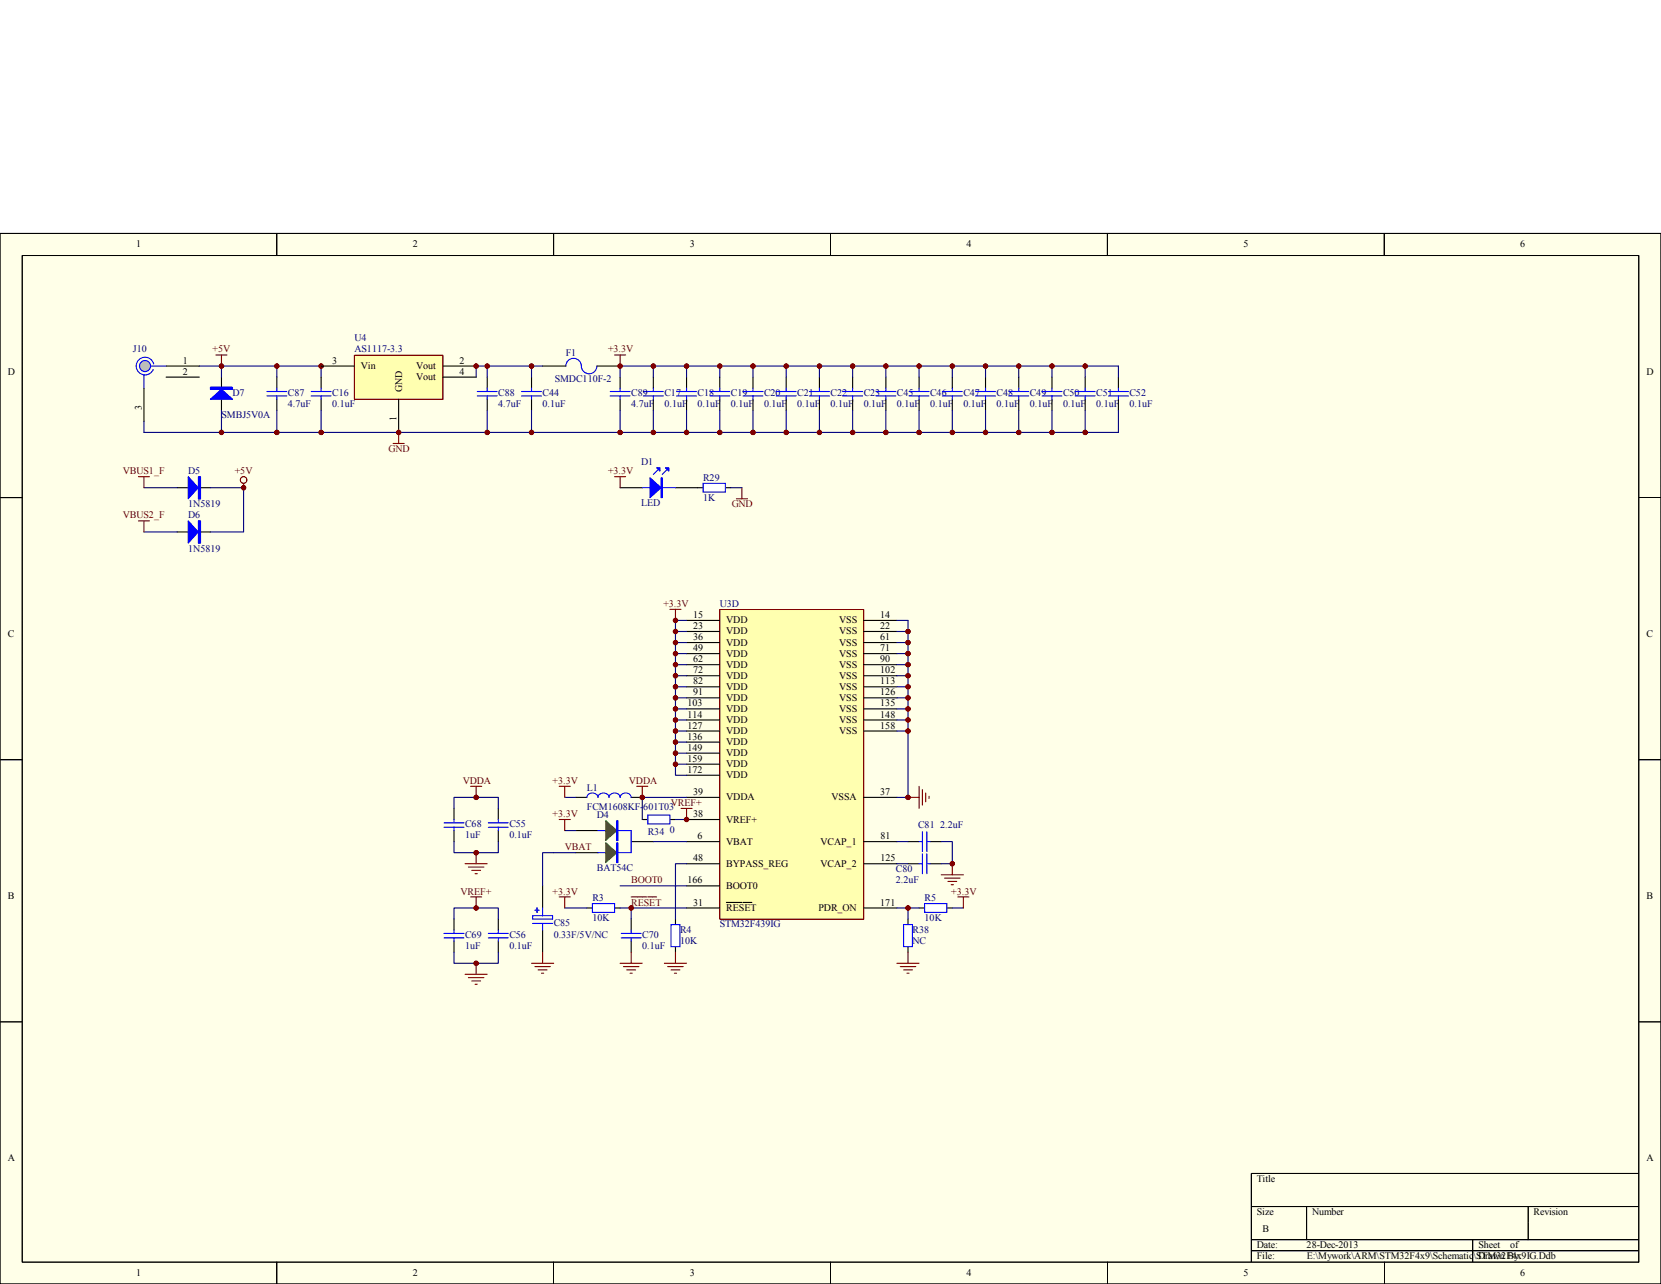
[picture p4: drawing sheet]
<svg xmlns="http://www.w3.org/2000/svg" width="279mm" height="216mm" viewBox="0 0 279 216" stroke-linecap="round" stroke-linejoin="round" font-family="sans-serif">
<path d="M0 39.2h279.4v176.7h-279.4z" fill="#ffffe8"/>
<g fill="none" stroke="#000" stroke-width=".17">
<path d="M0 39.2h279.4v176.7h-279.4zM46.6 39.2v3.8M93.1 39.2v3.8M139.7 39.2v3.8M186.3 39.2v3.8M232.8 39.2v3.8M3.7 43h272v169.2h-272zM0 83.7h3.7M275.7 83.7h3.7M0 127.8h3.7M275.7 127.8h3.7M0 171.8h3.7"/>
<path d="M275.7 171.8h3.7M275.7 197.3h-65.2v14.9M46.6 212.2v3.7M93.1 212.2v3.7M139.7 212.2v3.7M186.3 212.2v3.7M210.5 202.9h65.2M210.5 208.5h65.2M210.5 210.3h65.2M219.8 202.9v5.6M232.8 212.2v3.7M247.7 208.5v3.7"/>
<path d="M257 202.9v5.6"/>
</g>
<path d="M121.1 102.5h24.2v52.1h-24.2z" fill="#ffffb0"/>
<path d="M121.1 102.5h24.2v52.1h-24.2z" fill="none" stroke="#800000" stroke-width=".17"/>
<g fill="none" stroke="#000" stroke-width=".19">
<path d="M115.5 115.5h5.6M115.5 113.6h5.6M115.5 104.3h5.6M115.5 117.3h5.6M115.5 111.8h5.6M115.5 119.2h5.6M115.5 109.9h5.6M115.5 108h5.6M115.5 106.2h5.6M145.3 115.5h5.6M145.3 113.6h5.6M145.3 104.3h5.6"/>
<path d="M145.3 117.3h5.6M145.3 111.8h5.6M145.3 119.2h5.6M145.3 109.9h5.6M145.3 108h5.6M145.3 106.2h5.6M96.9 134.1h1.8M106.2 134.1h1.8M108 137.8h1M112.7 137.8h.9M115.5 121.1h5.6M115.5 124.8h5.6"/>
<path d="M115.5 122.9h5.6M115.5 134.1h5.6M115.5 137.8h5.6M115.5 128.5h5.6M115.5 130.4h5.6M115.5 126.6h5.6M145.3 121.1h5.6M145.3 122.9h5.6M145.3 134.1h5.6M115.5 141.5h5.6M115.5 152.7h5.6M115.5 145.2h5.6"/>
<path d="M115.5 149h5.6M122.2 151.7h2.6M125 151.7h1.5M145.3 141.5h5.6M145.3 152.7h5.6M145.3 145.2h5.6"/>
</g>
<path d="M98.7 134.1a.96 .96 0 0 1 1-.8 .96 .96 0 0 1 .9 .8 .96 .96 0 0 1 .9-.8 .96 .96 0 0 1 .9 .8 .96 .96 0 0 1 1-.8 .96 .96 0 0 1 .9 .8 .96 .96 0 0 1 .9-.8 .96 .96 0 0 1 1 .8" fill="none" stroke="#00f" stroke-width=".19"/>
<path d="M95 134.1h1.9" fill="none" stroke="#000080" stroke-width=".19"/>
<path d="M94.1 132.2h1.8M95 132.2v1.9" fill="none" stroke="#800000" stroke-width=".19"/>
<path d="M109 137.1h3.7v1.4h-3.7z" fill-rule="evenodd" fill="#fff"/>
<path d="M100.6 139.7h5.6v3.7h-5.6M103.8 138h.1v3.3h-.1zM103.8 138v3.3M109 137.1h3.7v1.4h-3.7zM103.8 141.7h.1v3.3h-.1zM103.8 141.7v3.3" fill="none" stroke="#00f" stroke-width=".19"/>
<path d="M95 139.7h1.9M113.6 137.8h1.9M115.5 134.1h-7.5v3.7M93.1 143.4h3.8M109.9 141.5h5.6" fill="none" stroke="#000080" stroke-width=".19"/>
<path d="M96.9 139.7h3.7M96.9 143.4h3.7M106.2 141.5h3.7M113.6 154.5v1M113.6 159.2v.9" fill="none" stroke="#000" stroke-width=".19"/>
<g fill="#00bf00" stroke="#00bf00" stroke-width=".19">
<path d="M101.9 141.7l1.9 1.7-1.9 1.6z"/>
<path d="M101.9 138l1.9 1.7-1.9 1.6z"/>
</g>
<path d="M94.1 137.8h1.8M95 137.8v1.9" fill="none" stroke="#800000" stroke-width=".19"/>
<path d="M112.9 155.5h1.5v3.7h-1.5z" fill-rule="evenodd" fill="#fff"/>
<path d="M104.5 157h3.3M104.5 157.7h3.3M106.2 156.4v.6M106.2 157.7v.6M112.9 155.5h1.5v3.7h-1.5z" fill="none" stroke="#00f" stroke-width=".19"/>
<path d="M104.3 162h3.7M104.9 162.5h2.6M105.4 163.1h1.5M106 163.6h.4M106.2 160.1v1.9M111.8 162h3.7M112.3 162.5h2.6M112.9 163.1h1.5M113.4 163.6h.4M113.6 160.1v1.9" fill="none" stroke="#800000" stroke-width=".19"/>
<path d="M104.3 149h11.2M115.5 145.2h-1.9v9.3" fill="none" stroke="#000080" stroke-width=".19"/>
<path d="M98.7 152.7h1M103.4 152.7h.9M106.2 154.5v1.9M106.2 158.3v1.8" fill="none" stroke="#000" stroke-width=".19"/>
<path d="M99.7 151.9h3.7v1.5h-3.7z" fill-rule="evenodd" fill="#fff"/>
<path d="M99.7 151.9h3.7v1.5h-3.7z" fill="none" stroke="#00f" stroke-width=".19"/>
<path d="M95 152.7h3.7M104.3 152.7h11.2M106.2 152.7v1.8" fill="none" stroke="#000080" stroke-width=".19"/>
<path d="M94.1 150.8h1.8M95 150.8v1.9M106.2 150.8h2.6M109 150.8h1.5" fill="none" stroke="#800000" stroke-width=".19"/>
<path d="M152.7 154.5v1M152.7 159.2v.9" fill="none" stroke="#000" stroke-width=".19"/>
<path d="M152 155.5h1.5v3.7h-1.5z" fill-rule="evenodd" fill="#fff"/>
<path d="M152 155.5h1.5v3.7h-1.5z" fill="none" stroke="#00f" stroke-width=".19"/>
<path d="M150.9 162h3.7M151.4 162.5h2.6M152 163.1h1.5M152.6 163.6h.3M152.7 160.1v1.9" fill="none" stroke="#800000" stroke-width=".19"/>
<path d="M154.6 152.7h.9M159.3 152.7h.9" fill="none" stroke="#000" stroke-width=".19"/>
<path d="M155.5 151.9h3.8v1.5h-3.8z" fill-rule="evenodd" fill="#fff"/>
<g fill="none" stroke="#00f" stroke-width=".19">
<path d="M74.7 139.1h3.3M74.7 138.4h3.3M76.4 137.8v.6M76.4 139.1v.6M82.1 139.1h3.4M82.1 138.4h3.4M83.8 137.8v.6M83.8 139.1v.6M155.2 139.8v3.4M155.9 139.8v3.4M74.7 157.7h3.3M74.7 157h3.3"/>
<path d="M76.4 156.4v.6M76.4 157.7v.6M82.1 157.7h3.4M82.1 157h3.4M83.8 156.4v.6M83.8 157.7v.6M89.6 154h3.3v.5h-3.3zM89.6 155.3h3.3M90 153h.7M90.3 152.7v.7M91.3 152.7v1.3M91.3 155.3v1.1"/>
<path d="M154.6 145.2h.6M154.6 141.5h.6M155.2 143.6v3.3M155.5 151.9h3.8v1.5h-3.8zM155.9 143.6v3.3M155.9 145.2h.6M155.9 141.5h.6"/>
</g>
<g fill="none" stroke="#000080" stroke-width=".19">
<path d="M113.6 106.2h1.9M113.6 108h1.9M113.6 109.9h1.9M113.6 111.8h1.9M113.6 113.6h1.9M113.6 115.5h1.9M113.6 117.3h1.9M113.6 119.2h1.9M115.5 104.3h-1.9v26.1h1.9M150.9 104.3h1.8v29.8h-1.8M150.9 106.2h1.8M150.9 108h1.8"/>
<path d="M150.9 109.9h1.8M150.9 111.8h1.8M150.9 113.6h1.8M150.9 115.5h1.8M150.9 117.3h1.8M150.9 119.2h1.8M76.4 135.9v-1.8h7.4v1.8M113.6 121.1h1.9M113.6 122.9h1.9M113.6 124.8h1.9M113.6 126.6h1.9M113.6 128.5h1.9"/>
<path d="M150.9 121.1h1.8M150.9 122.9h1.8M76.4 154.5v-1.8h7.4v1.8M76.4 141.5v1.9h7.4v-1.9M93.1 143.4h-1.8v5.6M150.9 152.7h3.7M150.9 141.5h1.8M150.9 145.2h1.8M152.7 152.7v1.8M158.3 141.5h1.9v3.7h-1.9M160.2 152.7h1.9M76.4 160.1v1.9h7.4v-1.9"/>
</g>
<g fill="none" stroke="#800000" stroke-width=".19">
<path d="M112.7 102.5h1.9M113.6 102.5v1.8M79.2 132.2h1.8M80.1 132.2v1.9M107.1 132.2h1.9M108 132.2v1.9M114.6 135.9h1.8M115.5 135.9v1.9M152.7 134.1h1.9M154.6 132.2v3.7M155.2 132.8v2.6M155.7 133.3v1.5"/>
<path d="M156.3 133.9v.4M78.2 145.2h3.8M78.8 145.8h2.6M79.2 150.8h1.8M79.3 146.4h1.5M79.9 146.9h.4M80.1 143.4v1.8M80.1 150.8v1.9M158.3 147.1h3.8M158.9 147.7h2.6M159.4 148.2h1.5M160 148.8h.4"/>
<path d="M160.2 145.2v1.9M161.1 150.8h1.9M162.1 150.8v1.9M78.2 163.8h3.8M78.8 164.4h2.6M79.3 164.9h1.5M79.9 165.5h.4M80.1 162v1.8M89.4 162h3.7M90 162.5h2.6M90.5 163.1h1.5M91.1 163.6h.4"/>
<path d="M91.3 160.1v1.9"/>
</g>
<g fill="none" stroke="#000" stroke-width=".19">
<path d="M76.4 135.9v1.9M76.4 139.7v1.8M83.8 135.9v1.9M83.8 139.7v1.8M76.4 154.5v1.9M76.4 158.3v1.8M83.8 154.5v1.9M83.8 158.3v1.8M91.3 149v3.7M91.3 156.4v3.7M152.7 145.2h1.9M152.7 141.5h1.9"/>
<path d="M156.5 145.2h1.8M156.5 141.5h1.8"/>
</g>
<circle cx="115.5" cy="137.8" r=".37" fill="#800000"/>
<circle cx="115.5" cy="137.8" r=".37" fill="none" stroke="#800000" stroke-width=".17"/>
<circle cx="108" cy="134.1" r=".37" fill="#800000"/>
<circle cx="108" cy="134.1" r=".37" fill="none" stroke="#800000" stroke-width=".17"/>
<circle cx="106.2" cy="152.7" r=".37" fill="#800000"/>
<circle cx="106.2" cy="152.7" r=".37" fill="none" stroke="#800000" stroke-width=".17"/>
<circle cx="152.7" cy="152.7" r=".37" fill="#800000"/>
<circle cx="152.7" cy="152.7" r=".37" fill="none" stroke="#800000" stroke-width=".17"/>
<circle cx="160.2" cy="145.2" r=".37" fill="#800000"/>
<circle cx="160.2" cy="145.2" r=".37" fill="none" stroke="#800000" stroke-width=".17"/>
<circle cx="80.1" cy="134.1" r=".37" fill="#800000"/>
<circle cx="80.1" cy="134.1" r=".37" fill="none" stroke="#800000" stroke-width=".17"/>
<circle cx="80.1" cy="143.4" r=".37" fill="#800000"/>
<circle cx="80.1" cy="143.4" r=".37" fill="none" stroke="#800000" stroke-width=".17"/>
<circle cx="80.1" cy="152.7" r=".37" fill="#800000"/>
<circle cx="80.1" cy="152.7" r=".37" fill="none" stroke="#800000" stroke-width=".17"/>
<circle cx="80.1" cy="162" r=".37" fill="#800000"/>
<circle cx="80.1" cy="162" r=".37" fill="none" stroke="#800000" stroke-width=".17"/>
<circle cx="113.6" cy="111.8" r=".37" fill="#800000"/>
<circle cx="113.6" cy="111.8" r=".37" fill="none" stroke="#800000" stroke-width=".17"/>
<circle cx="113.6" cy="104.3" r=".37" fill="#800000"/>
<circle cx="113.6" cy="104.3" r=".37" fill="none" stroke="#800000" stroke-width=".17"/>
<circle cx="113.6" cy="113.6" r=".37" fill="#800000"/>
<circle cx="113.6" cy="113.6" r=".37" fill="none" stroke="#800000" stroke-width=".17"/>
<circle cx="113.6" cy="106.2" r=".37" fill="#800000"/>
<circle cx="113.6" cy="106.2" r=".37" fill="none" stroke="#800000" stroke-width=".17"/>
<circle cx="113.6" cy="115.5" r=".37" fill="#800000"/>
<circle cx="113.6" cy="115.5" r=".37" fill="none" stroke="#800000" stroke-width=".17"/>
<circle cx="113.6" cy="108" r=".37" fill="#800000"/>
<circle cx="113.6" cy="108" r=".37" fill="none" stroke="#800000" stroke-width=".17"/>
<circle cx="113.6" cy="117.3" r=".37" fill="#800000"/>
<circle cx="113.6" cy="117.3" r=".37" fill="none" stroke="#800000" stroke-width=".17"/>
<circle cx="113.6" cy="109.9" r=".37" fill="#800000"/>
<circle cx="113.6" cy="109.9" r=".37" fill="none" stroke="#800000" stroke-width=".17"/>
<circle cx="113.6" cy="119.2" r=".37" fill="#800000"/>
<circle cx="113.6" cy="119.2" r=".37" fill="none" stroke="#800000" stroke-width=".17"/>
<circle cx="113.6" cy="121.1" r=".37" fill="#800000"/>
<circle cx="113.6" cy="121.1" r=".37" fill="none" stroke="#800000" stroke-width=".17"/>
<circle cx="113.6" cy="122.9" r=".37" fill="#800000"/>
<circle cx="113.6" cy="122.9" r=".37" fill="none" stroke="#800000" stroke-width=".17"/>
<circle cx="113.6" cy="124.8" r=".37" fill="#800000"/>
<circle cx="113.6" cy="124.8" r=".37" fill="none" stroke="#800000" stroke-width=".17"/>
<circle cx="113.6" cy="126.6" r=".37" fill="#800000"/>
<circle cx="113.6" cy="126.6" r=".37" fill="none" stroke="#800000" stroke-width=".17"/>
<circle cx="113.6" cy="128.5" r=".37" fill="#800000"/>
<circle cx="113.6" cy="128.5" r=".37" fill="none" stroke="#800000" stroke-width=".17"/>
<circle cx="152.7" cy="134.1" r=".37" fill="#800000"/>
<circle cx="152.7" cy="134.1" r=".37" fill="none" stroke="#800000" stroke-width=".17"/>
<circle cx="152.7" cy="111.8" r=".37" fill="#800000"/>
<circle cx="152.7" cy="111.8" r=".37" fill="none" stroke="#800000" stroke-width=".17"/>
<circle cx="152.7" cy="113.6" r=".37" fill="#800000"/>
<circle cx="152.7" cy="113.6" r=".37" fill="none" stroke="#800000" stroke-width=".17"/>
<circle cx="152.7" cy="106.2" r=".37" fill="#800000"/>
<circle cx="152.7" cy="106.2" r=".37" fill="none" stroke="#800000" stroke-width=".17"/>
<circle cx="152.7" cy="115.5" r=".37" fill="#800000"/>
<circle cx="152.7" cy="115.5" r=".37" fill="none" stroke="#800000" stroke-width=".17"/>
<circle cx="152.7" cy="108" r=".37" fill="#800000"/>
<circle cx="152.7" cy="108" r=".37" fill="none" stroke="#800000" stroke-width=".17"/>
<circle cx="152.7" cy="117.3" r=".37" fill="#800000"/>
<circle cx="152.7" cy="117.3" r=".37" fill="none" stroke="#800000" stroke-width=".17"/>
<circle cx="152.7" cy="109.9" r=".37" fill="#800000"/>
<circle cx="152.7" cy="109.9" r=".37" fill="none" stroke="#800000" stroke-width=".17"/>
<circle cx="152.7" cy="119.2" r=".37" fill="#800000"/>
<circle cx="152.7" cy="119.2" r=".37" fill="none" stroke="#800000" stroke-width=".17"/>
<circle cx="152.7" cy="121.1" r=".37" fill="#800000"/>
<circle cx="152.7" cy="121.1" r=".37" fill="none" stroke="#800000" stroke-width=".17"/>
<circle cx="152.7" cy="122.9" r=".37" fill="#800000"/>
<g fill="none" stroke="#800000" stroke-width=".17">
<circle cx="41" cy="80.7" r=".56"/>
<circle cx="152.7" cy="122.9" r=".37"/>
</g>
<path d="M29.8 82h1.9M29.8 89.4h1.9M33.5 82h1.9M33.5 89.4h1.9" fill="none" stroke="#000" stroke-width=".19"/>
<g fill="#00f" stroke="#00f" stroke-width=".19">
<path d="M31.7 80.2l1.6 1.8-1.6 1.9z"/>
<path d="M31.7 87.6l1.6 1.8-1.6 1.9z"/>
</g>
<path d="M33.6 80.2v3.7M33.6 87.6v3.7" fill="none" stroke="#00f" stroke-width=".34"/>
<path d="M33.4 80.2h.3v3.7h-.3zM33.4 87.6h.3v3.7h-.3z" fill="none" stroke="#00f" stroke-width=".17"/>
<path d="M33.5 61.6h20.5v1.8M24.2 82h5.6M24.2 89.4h5.6M35.4 82h5.6v7.4h-5.6" fill="none" stroke="#000080" stroke-width=".19"/>
<path d="M23.3 87.6h1.8M23.3 80.2h1.8M24.2 80.2v1.8M24.2 87.6v1.8M41 81.3v.7" fill="none" stroke="#800000" stroke-width=".19"/>
<circle cx="54" cy="61.6" r=".37" fill="#800000"/>
<circle cx="54" cy="61.6" r=".37" fill="none" stroke="#800000" stroke-width=".17"/>
<path d="M24.2 63v2.3M25.8 61.2a1.49 1.49 0 0 0-2.2-.9 1.49 1.49 0 0 0-.2 2.4 1.49 1.49 0 0 0 2.4-.6" fill="none" stroke="#00f" stroke-width=".19"/>
<circle cx="24.4" cy="61.6" r=".93" fill="#c0c0c0"/>
<g fill="none" stroke="#00f" stroke-width=".19">
<path d="M25.3 61.6h2.6M44.9 66.6h3.3M44.9 65.8h3.3M46.6 65.3v.5M46.6 66.6v.5M52.3 66.6h3.4M52.3 65.8h3.4M54 65.3v.5M54 66.6v.5M80.3 66.6h3.3M80.3 65.8h3.3M82 65.3v.5"/>
<path d="M82 66.6v.5M95.2 61.6a1.3 1.3 0 0 1 1.3-1.3 1.3 1.3 0 0 1 1.3 1.3 1.3 1.3 0 0 0 1.3 1.3 1.3 1.3 0 0 0 1.3-1.3M102.6 66.6h3.4M102.6 65.8h3.4M104.3 65.3v.5M104.3 66.6v.5M108.2 66.6h3.4M108.2 65.8h3.4M109.9 65.3v.5M109.9 66.6v.5M113.8 66.6h3.4M113.8 65.8h3.4"/>
<path d="M115.5 65.3v.5M115.5 66.6v.5M119.4 66.6h3.4M119.4 65.8h3.4M121.1 65.3v.5M121.1 66.6v.5M125 66.6h3.3M125 65.8h3.3M126.7 65.3v.5M126.7 66.6v.5M130.6 66.6h3.3M130.6 65.8h3.3"/>
<path d="M132.2 65.3v.5M132.2 66.6v.5M136.2 66.6h3.3M136.2 65.8h3.3M137.8 65.3v.5M137.8 66.6v.5M141.7 66.6h3.4M141.7 65.8h3.4M143.4 65.3v.5M143.4 66.6v.5"/>
<circle cx="24.4" cy="61.6" r=".93"/>
</g>
<g fill="none" stroke="#000" stroke-width=".19">
<path d="M24.2 65.3v5.6M27.9 61.6h5.6M27.9 63.4h5.6M37.3 63.4v1.9M37.3 67.1v1.9M46.6 63.4v1.9M46.6 67.1v1.9M54 63.4v1.9M54 67.1v1.9M82 63.4v1.9M82 67.1v1.9M91.3 61.6h3.9"/>
<path d="M100.4 61.6h3.9M104.3 63.4v1.9M104.3 67.1v1.9M109.9 63.4v1.9M109.9 67.1v1.9M115.5 63.4v1.9M115.5 67.1v1.9M121.1 63.4v1.9M121.1 67.1v1.9M126.7 63.4v1.9M126.7 67.1v1.9M132.2 63.4v1.9"/>
<path d="M132.2 67.1v1.9M137.8 63.4v1.9M137.8 67.1v1.9M143.4 63.4v1.9M143.4 67.1v1.9"/>
</g>
<path d="M36.3 59.7h1.9M37.3 59.7v1.9M103.4 59.7h1.8M104.3 59.7v1.9M66.1 74.6h1.9M67.1 72.7v1.9" fill="none" stroke="#800000" stroke-width=".19"/>
<g fill="none" stroke="#000080" stroke-width=".19">
<path d="M24.2 70.9v1.8h96.9M37.3 61.6v1.8M37.3 69v3.7M46.6 61.6v1.8M46.6 69v3.7M54 69v3.7M91.3 61.6h-11.2v1.8M104.3 63.4v-1.8h33.5v1.8M104.3 69v3.7M109.9 61.6v1.8M109.9 69v3.7M115.5 61.6v1.8"/>
<path d="M115.5 69v3.7M121.1 61.6v1.8M121.1 69v3.7M126.7 61.6v1.8M126.7 69v3.7M132.2 61.6v1.8M132.2 69v3.7M137.8 61.6h50.3M137.8 72.7h50.3M137.8 69v3.7h-16.7"/>
</g>
<path d="M35.4 67.1l1.9-1.6 1.8 1.6z" fill="#00f" stroke="#00f" stroke-width=".19"/>
<path d="M35.4 65.3h3.7" fill="none" stroke="#00f" stroke-width=".34"/>
<path d="M35.4 65.1h3.7v.4h-3.7z" fill="none" stroke="#00f" stroke-width=".17"/>
<path d="M59.6 59.8h14.9v7.3h-14.9z" fill="#ffffb0"/>
<path d="M59.6 59.7h14.9v7.4h-14.9z" fill="none" stroke="#800000" stroke-width=".17"/>
<path d="M54 61.6h5.6M67.1 67.1v5.6M74.5 61.6h5.6M74.5 63.4h5.6M89.4 63.4v1.9M89.4 67.1v1.9M104.3 82h3.7M113.6 82h4.7M122 82h.9" fill="none" stroke="#000" stroke-width=".19"/>
<path d="M87.7 66.6h3.4M87.7 65.8h3.4M89.4 65.3v.5M89.4 66.6v.5M110.6 79l-.7 .8M112.1 79l-.7 .8M108 82h5.6M111.2 80.3h.2v3.4h-.2zM111.3 80.3v3.4" fill="none" stroke="#00f" stroke-width=".19"/>
<path d="M82 61.6v1.8M82 69v3.7M89.4 61.6v1.8M89.4 69v3.7" fill="none" stroke="#000080" stroke-width=".19"/>
<g fill="#00f" stroke="#00f" stroke-width=".19">
<path d="M109.3 80.3l1.9 1.7-1.9 1.7z"/>
<path d="M111.9 78.7h.6v.5z"/>
<path d="M110.5 78.7h.5v.5z"/>
</g>
<path d="M118.3 81.3h3.7v1.5h-3.7z" fill-rule="evenodd" fill="#fff"/>
<path d="M147.3 66.6h3.4M147.3 65.8h3.4M149 65.3v.5M149 66.6v.5M152.9 66.6h3.4M152.9 65.8h3.4M154.6 65.3v.5M154.6 66.6v.5M118.3 81.3h3.7v1.5h-3.7z" fill="none" stroke="#00f" stroke-width=".19"/>
<path d="M103.4 80.2h1.8M104.3 80.2v1.8M123.9 83.9h1.8M124.8 82v1.9" fill="none" stroke="#800000" stroke-width=".19"/>
<path d="M122.9 82h1.9" fill="none" stroke="#000080" stroke-width=".19"/>
<path d="M149 63.4v1.9M149 67.1v1.9M154.6 63.4v1.9M154.6 67.1v1.9" fill="none" stroke="#000" stroke-width=".19"/>
<circle cx="41" cy="82" r=".37" fill="#800000"/>
<circle cx="41" cy="82" r=".37" fill="none" stroke="#800000" stroke-width=".17"/>
<circle cx="67.1" cy="72.7" r=".37" fill="#800000"/>
<circle cx="67.1" cy="72.7" r=".37" fill="none" stroke="#800000" stroke-width=".17"/>
<circle cx="54" cy="72.7" r=".37" fill="#800000"/>
<circle cx="54" cy="72.7" r=".37" fill="none" stroke="#800000" stroke-width=".17"/>
<circle cx="80.1" cy="61.6" r=".37" fill="#800000"/>
<circle cx="80.1" cy="61.6" r=".37" fill="none" stroke="#800000" stroke-width=".17"/>
<circle cx="104.3" cy="72.7" r=".37" fill="#800000"/>
<circle cx="104.3" cy="72.7" r=".37" fill="none" stroke="#800000" stroke-width=".17"/>
<circle cx="121.1" cy="61.6" r=".37" fill="#800000"/>
<circle cx="121.1" cy="61.6" r=".37" fill="none" stroke="#800000" stroke-width=".17"/>
<circle cx="115.5" cy="72.7" r=".37" fill="#800000"/>
<circle cx="115.5" cy="72.7" r=".37" fill="none" stroke="#800000" stroke-width=".17"/>
<circle cx="121.1" cy="72.7" r=".37" fill="#800000"/>
<circle cx="121.1" cy="72.7" r=".37" fill="none" stroke="#800000" stroke-width=".17"/>
<circle cx="46.6" cy="61.6" r=".37" fill="#800000"/>
<circle cx="46.6" cy="61.6" r=".37" fill="none" stroke="#800000" stroke-width=".17"/>
<circle cx="46.6" cy="72.7" r=".37" fill="#800000"/>
<circle cx="46.6" cy="72.7" r=".37" fill="none" stroke="#800000" stroke-width=".17"/>
<circle cx="109.9" cy="61.6" r=".37" fill="#800000"/>
<circle cx="109.9" cy="61.6" r=".37" fill="none" stroke="#800000" stroke-width=".17"/>
<circle cx="109.9" cy="72.7" r=".37" fill="#800000"/>
<circle cx="109.9" cy="72.7" r=".37" fill="none" stroke="#800000" stroke-width=".17"/>
<circle cx="115.5" cy="61.6" r=".37" fill="#800000"/>
<circle cx="115.5" cy="61.6" r=".37" fill="none" stroke="#800000" stroke-width=".17"/>
<circle cx="104.3" cy="61.6" r=".37" fill="#800000"/>
<circle cx="104.3" cy="61.6" r=".37" fill="none" stroke="#800000" stroke-width=".17"/>
<circle cx="126.7" cy="61.6" r=".37" fill="#800000"/>
<circle cx="126.7" cy="61.6" r=".37" fill="none" stroke="#800000" stroke-width=".17"/>
<circle cx="126.7" cy="72.7" r=".37" fill="#800000"/>
<circle cx="126.7" cy="72.7" r=".37" fill="none" stroke="#800000" stroke-width=".17"/>
<circle cx="132.3" cy="72.7" r=".37" fill="#800000"/>
<circle cx="132.3" cy="72.7" r=".37" fill="none" stroke="#800000" stroke-width=".17"/>
<circle cx="132.3" cy="61.6" r=".37" fill="#800000"/>
<circle cx="132.3" cy="61.6" r=".37" fill="none" stroke="#800000" stroke-width=".17"/>
<circle cx="37.3" cy="61.6" r=".37" fill="#800000"/>
<circle cx="37.3" cy="61.6" r=".37" fill="none" stroke="#800000" stroke-width=".17"/>
<circle cx="37.3" cy="72.7" r=".37" fill="#800000"/>
<circle cx="37.3" cy="72.7" r=".37" fill="none" stroke="#800000" stroke-width=".17"/>
<circle cx="82" cy="61.6" r=".37" fill="#800000"/>
<circle cx="82" cy="61.6" r=".37" fill="none" stroke="#800000" stroke-width=".17"/>
<circle cx="89.4" cy="61.6" r=".37" fill="#800000"/>
<circle cx="89.4" cy="61.6" r=".37" fill="none" stroke="#800000" stroke-width=".17"/>
<circle cx="89.4" cy="72.7" r=".37" fill="#800000"/>
<circle cx="89.4" cy="72.7" r=".37" fill="none" stroke="#800000" stroke-width=".17"/>
<circle cx="82" cy="72.7" r=".37" fill="#800000"/>
<circle cx="82" cy="72.7" r=".37" fill="none" stroke="#800000" stroke-width=".17"/>
<path d="M160.2 63.4v1.9M160.2 67.1v1.9M165.8 63.4v1.9M165.8 67.1v1.9M171.4 63.4v1.9M171.4 67.1v1.9M177 63.4v1.9M177 67.1v1.9M182.5 63.4v1.9M182.5 67.1v1.9M188.1 63.4v1.9M188.1 67.1v1.9" fill="none" stroke="#000" stroke-width=".19"/>
<g fill="none" stroke="#00f" stroke-width=".19">
<path d="M158.5 66.6h3.4M158.5 65.8h3.4M160.2 65.3v.5M160.2 66.6v.5M164.1 66.6h3.4M164.1 65.8h3.4M165.8 65.3v.5M165.8 66.6v.5M169.7 66.6h3.3M169.7 65.8h3.3M171.4 65.3v.5M171.4 66.6v.5"/>
<path d="M175.3 66.6h3.3M175.3 65.8h3.3M177 65.3v.5M177 66.6v.5M180.9 66.6h3.3M180.9 65.8h3.3M182.5 65.3v.5M182.5 66.6v.5M186.5 66.6h3.3M186.5 65.8h3.3M188.1 65.3v.5M188.1 66.6v.5"/>
</g>
<circle cx="137.8" cy="61.6" r=".37" fill="#800000"/>
<circle cx="137.8" cy="61.6" r=".37" fill="none" stroke="#800000" stroke-width=".17"/>
<circle cx="137.8" cy="72.7" r=".37" fill="#800000"/>
<circle cx="137.8" cy="72.7" r=".37" fill="none" stroke="#800000" stroke-width=".17"/>
<path d="M182.5 69v3.7M188.1 61.6v1.8M188.1 69v3.7" fill="none" stroke="#000080" stroke-width=".19"/>
<circle cx="182.5" cy="72.7" r=".37" fill="#800000"/>
<circle cx="182.5" cy="72.7" r=".37" fill="none" stroke="#800000" stroke-width=".17"/>
<path d="M182.5 61.6v1.8" fill="none" stroke="#000080" stroke-width=".19"/>
<circle cx="182.5" cy="61.6" r=".37" fill="#800000"/>
<circle cx="182.5" cy="61.6" r=".37" fill="none" stroke="#800000" stroke-width=".17"/>
<path d="M177 61.6v1.8" fill="none" stroke="#000080" stroke-width=".19"/>
<circle cx="177" cy="61.6" r=".37" fill="#800000"/>
<circle cx="177" cy="61.6" r=".37" fill="none" stroke="#800000" stroke-width=".17"/>
<path d="M177 69v3.7" fill="none" stroke="#000080" stroke-width=".19"/>
<circle cx="177" cy="72.7" r=".37" fill="#800000"/>
<circle cx="177" cy="72.7" r=".37" fill="none" stroke="#800000" stroke-width=".17"/>
<path d="M165.8 61.6v1.8M165.8 69v3.7M171.4 61.6v1.8M171.4 69v3.7" fill="none" stroke="#000080" stroke-width=".19"/>
<circle cx="171.4" cy="72.7" r=".37" fill="#800000"/>
<circle cx="171.4" cy="72.7" r=".37" fill="none" stroke="#800000" stroke-width=".17"/>
<circle cx="171.4" cy="61.6" r=".37" fill="#800000"/>
<circle cx="171.4" cy="61.6" r=".37" fill="none" stroke="#800000" stroke-width=".17"/>
<circle cx="165.8" cy="61.6" r=".37" fill="#800000"/>
<circle cx="165.8" cy="61.6" r=".37" fill="none" stroke="#800000" stroke-width=".17"/>
<circle cx="165.8" cy="72.7" r=".37" fill="#800000"/>
<circle cx="165.8" cy="72.7" r=".37" fill="none" stroke="#800000" stroke-width=".17"/>
<path d="M154.6 61.6v1.8M154.6 69v3.7M160.2 61.6v1.8M160.2 69v3.7" fill="none" stroke="#000080" stroke-width=".19"/>
<circle cx="160.2" cy="72.7" r=".37" fill="#800000"/>
<circle cx="160.2" cy="72.7" r=".37" fill="none" stroke="#800000" stroke-width=".17"/>
<circle cx="160.2" cy="61.6" r=".37" fill="#800000"/>
<circle cx="160.2" cy="61.6" r=".37" fill="none" stroke="#800000" stroke-width=".17"/>
<circle cx="154.6" cy="61.6" r=".37" fill="#800000"/>
<circle cx="154.6" cy="61.6" r=".37" fill="none" stroke="#800000" stroke-width=".17"/>
<circle cx="154.6" cy="72.7" r=".37" fill="#800000"/>
<circle cx="154.6" cy="72.7" r=".37" fill="none" stroke="#800000" stroke-width=".17"/>
<path d="M143.4 61.6v1.8M143.4 69v3.7M149 61.6v1.8M149 69v3.7" fill="none" stroke="#000080" stroke-width=".19"/>
<circle cx="149" cy="72.7" r=".37" fill="#800000"/>
<circle cx="149" cy="72.7" r=".37" fill="none" stroke="#800000" stroke-width=".17"/>
<circle cx="149" cy="61.6" r=".37" fill="#800000"/>
<circle cx="149" cy="61.6" r=".37" fill="none" stroke="#800000" stroke-width=".17"/>
<circle cx="143.4" cy="61.6" r=".37" fill="#800000"/>
<circle cx="143.4" cy="61.6" r=".37" fill="none" stroke="#800000" stroke-width=".17"/>
<circle cx="143.4" cy="72.7" r=".37" fill="#800000"/>
<circle cx="143.4" cy="72.7" r=".37" fill="none" stroke="#800000" stroke-width=".17"/>
<g font-size="1.7">
<text x="22.9" y="41.6">1</text>
<text x="69.5" y="41.6">2</text>
<text x="116" y="41.6">3</text>
<text x="162.6" y="41.6">4</text>
<text x="209.2" y="41.6">5</text>
<text x="255.7" y="41.6">6</text>
<text x="1.3" y="63">D</text>
<text x="30.7" y="61.1">1</text>
<text x="30.7" y="63">2</text>
<text x="55.9" y="61.1">3</text>
<text x="60.7" y="62.1">Vin</text>
<text x="67.6" y="66" transform="rotate(-90 67.6 66)">GND</text>
<text x="70" y="62.1">Vout</text>
<text x="70" y="63.9">Vout</text>
<text x="77.3" y="61.1">2</text>
<text x="77.3" y="63">4</text>
<text x="277" y="63">D</text>
<text x="23.9" y="69" transform="rotate(-90 23.9 69)">3</text>
<text x="66.7" y="70.9" transform="rotate(-90 66.7 70.9)">1</text>
<text x="1.3" y="107.1">C</text>
<text x="116.6" y="107.6">36</text>
<text x="116.6" y="105.7">23</text>
<text x="116.6" y="103.9">15</text>
<text x="122.2" y="106.7">VDD</text>
<text x="122.2" y="104.8">VDD</text>
<text x="141.2" y="104.8">VSS</text>
<text x="141.2" y="106.7">VSS</text>
<text x="148.1" y="103.9">14</text>
<text x="148.1" y="107.6">61</text>
<text x="148.1" y="105.7">22</text>
<text x="277" y="107.1">C</text>
<text x="116.6" y="113.2">72</text>
<text x="116.6" y="111.3">62</text>
<text x="116.6" y="109.5">49</text>
<text x="122.2" y="112.3">VDD</text>
<text x="122.2" y="110.4">VDD</text>
<text x="122.2" y="108.5">VDD</text>
<text x="141.2" y="112.3">VSS</text>
<text x="141.2" y="110.4">VSS</text>
<text x="141.2" y="108.5">VSS</text>
<text x="148.1" y="113.2">102</text>
<text x="148.1" y="111.3">90</text>
<text x="148.1" y="109.5">71</text>
<text x="115.7" y="118.8">103</text>
<text x="116.6" y="116.9">91</text>
<text x="116.6" y="115.1">82</text>
<text x="122.2" y="114.1">VDD</text>
<text x="122.2" y="117.9">VDD</text>
<text x="122.2" y="119.7">VDD</text>
<text x="122.2" y="116">VDD</text>
<text x="141.2" y="116">VSS</text>
<text x="141.2" y="119.7">VSS</text>
<text x="141.2" y="117.9">VSS</text>
<text x="141.2" y="114.1">VSS</text>
<text x="148.1" y="115.1">113</text>
<text x="148.1" y="118.8">135</text>
<text x="148.1" y="116.9">126</text>
<text x="115.7" y="120.6">114</text>
<text x="115.7" y="124.4">136</text>
<text x="115.7" y="122.5">127</text>
<text x="122.2" y="121.6">VDD</text>
<text x="122.2" y="125.3">VDD</text>
<text x="122.2" y="123.4">VDD</text>
<text x="141.2" y="123.4">VSS</text>
<text x="141.2" y="121.6">VSS</text>
<text x="148.1" y="122.5">158</text>
<text x="148.1" y="120.6">148</text>
<text x="115.7" y="128.1">159</text>
<text x="115.7" y="129.9">172</text>
<text x="115.7" y="126.2">149</text>
<text x="122.2" y="129">VDD</text>
<text x="122.2" y="130.9">VDD</text>
<text x="122.2" y="127.2">VDD</text>
<text x="116.6" y="137.4">38</text>
<text x="116.6" y="133.6">39</text>
<text x="122.2" y="134.6">VDDA</text>
<text x="139.9" y="134.6">VSSA</text>
<text x="148.1" y="133.6">37</text>
<text x="117.3" y="141.1">6</text>
<text x="122.2" y="142">VBAT</text>
<text x="122.2" y="138.3">VREF+</text>
<text x="138" y="142">VCAP_1</text>
<text x="148.1" y="141.1">81</text>
<text x="115.7" y="148.5">166</text>
<text x="116.6" y="144.8">48</text>
<text x="122.2" y="145.8">BYPASS_REG</text>
<text x="122.2" y="149.5">BOOT0</text>
<text x="138" y="145.8">VCAP_2</text>
<text x="148.1" y="144.8">125</text>
<text x="1.3" y="151.1">B</text>
<text x="116.6" y="152.3">31</text>
<text x="122.2" y="153.2">RESET</text>
<text x="137.7" y="153.2">PDR_ON</text>
<text x="148.1" y="152.3">171</text>
<text x="277" y="151.1">B</text>
<text x="1.3" y="195.2">A</text>
<text x="277" y="195.2">A</text>
<text x="211.4" y="198.8">Title</text>
<text x="211.4" y="204.3">Size</text>
<text x="211.4" y="209.9">Date:</text>
<text x="212.3" y="207.1">B</text>
<text x="219.8" y="209.9">28-Dec-2013</text>
<text x="220.7" y="204.3">Number</text>
<text x="248.7" y="209.9">Sheet</text>
<text x="254.1" y="209.9">of</text>
<text x="258" y="204.3">Revision</text>
<text x="22.9" y="214.5">1</text>
<text x="69.5" y="214.5">2</text>
<text x="116" y="214.5">3</text>
<text x="162.6" y="214.5">4</text>
<text x="209.2" y="214.5">5</text>
<text x="211.4" y="211.8">File:</text>
<text x="219.8" y="211.8">E:\Mywork\ARM\STM32F4x9\Schematic\STM32F4x9IG.Ddb</text>
<text x="248.7" y="211.8">Drawn By:</text>
<text x="255.7" y="214.5">6</text>
</g>
<g font-size="1.7" fill="#000080">
<text x="22.4" y="59.3">J10</text>
<text x="59.6" y="57.4">U4</text>
<text x="59.6" y="59.3">AS1117-3.3</text>
<text x="95.2" y="59.8">F1</text>
<text x="93.3" y="64.3">SMDC110F-2</text>
<text x="37.3" y="70.2">SMBJ5V0A</text>
<text x="39.1" y="66.5">D7</text>
<text x="48.4" y="66.5">C87</text>
<text x="48.4" y="68.4">4.7uF</text>
<text x="55.9" y="66.5">C16</text>
<text x="55.9" y="68.4">0.1uF</text>
<text x="83.8" y="66.5">C88</text>
<text x="83.8" y="68.4">4.7uF</text>
<text x="91.3" y="66.5">C44</text>
<text x="91.3" y="68.4">0.1uF</text>
<text x="106.2" y="66.5">C89</text>
<text x="106.2" y="68.4">4.7uF</text>
<text x="111.8" y="66.5">C17</text>
<text x="111.8" y="68.4">0.1uF</text>
<text x="117.3" y="66.5">C18</text>
<text x="117.3" y="68.4">0.1uF</text>
<text x="122.9" y="66.5">C19</text>
<text x="122.9" y="68.4">0.1uF</text>
<text x="128.5" y="66.5">C20</text>
<text x="128.5" y="68.4">0.1uF</text>
<text x="134.1" y="66.5">C21</text>
<text x="134.1" y="68.4">0.1uF</text>
<text x="139.7" y="66.5">C22</text>
<text x="139.7" y="68.4">0.1uF</text>
<text x="145.3" y="66.5">C23</text>
<text x="145.3" y="68.4">0.1uF</text>
<text x="150.9" y="66.5">C45</text>
<text x="150.9" y="68.4">0.1uF</text>
<text x="156.5" y="66.5">C46</text>
<text x="156.5" y="68.4">0.1uF</text>
<text x="162.1" y="66.5">C47</text>
<text x="162.1" y="68.4">0.1uF</text>
<text x="167.6" y="66.5">C48</text>
<text x="167.6" y="68.4">0.1uF</text>
<text x="173.2" y="66.5">C49</text>
<text x="173.2" y="68.4">0.1uF</text>
<text x="178.8" y="66.5">C50</text>
<text x="178.8" y="68.4">0.1uF</text>
<text x="184.4" y="66.5">C51</text>
<text x="184.4" y="68.4">0.1uF</text>
<text x="190" y="66.5">C52</text>
<text x="190" y="68.4">0.1uF</text>
<text x="31.7" y="79.7">D5</text>
<text x="107.9" y="78.2">D1</text>
<text x="118.3" y="80.9">R29</text>
<text x="31.7" y="85.3">1N5819</text>
<text x="31.7" y="87.2">D6</text>
<text x="107.9" y="85.1">LED</text>
<text x="118.3" y="84.2">1K</text>
<text x="31.7" y="92.8">1N5819</text>
<text x="121.1" y="102.1">U3D</text>
<text x="98.7" y="132.9">L1</text>
<text x="98.7" y="136.3">FCM1608KF-601T03</text>
<text x="100.4" y="137.6">D4</text>
<text x="78.2" y="139.1">C68</text>
<text x="78.2" y="140.9">1uF</text>
<text x="85.7" y="139.1">C55</text>
<text x="85.7" y="140.9">0.1uF</text>
<text x="109" y="140.3">R34</text>
<text x="112.7" y="140">0</text>
<text x="154.4" y="139.2">C81 2.2uF</text>
<text x="100.4" y="146.5">BAT54C</text>
<text x="150.7" y="146.7">C80</text>
<text x="150.7" y="148.5">2.2uF</text>
<text x="93.1" y="155.8">C85</text>
<text x="99.7" y="151.5">R3</text>
<text x="99.7" y="154.9">10K</text>
<text x="121.1" y="156">STM32F439IG</text>
<text x="155.5" y="151.5">R5</text>
<text x="155.5" y="154.9">10K</text>
<text x="78.2" y="157.6">C69</text>
<text x="78.2" y="159.5">1uF</text>
<text x="85.7" y="157.6">C56</text>
<text x="85.7" y="159.5">0.1uF</text>
<text x="93.1" y="157.6">0.33F/5V/NC</text>
<text x="108" y="157.6">C70</text>
<text x="108" y="159.5">0.1uF</text>
<text x="114.4" y="156.9">R4</text>
<text x="114.4" y="158.7">10K</text>
<text x="153.5" y="156.9">R38</text>
<text x="153.5" y="158.7">NC</text>
</g>
<g font-size="1.7" fill="#800000">
<text x="35.8" y="59.3">+5V</text>
<text x="102.3" y="59.3">+3.3V</text>
<text x="65.4" y="76">GND</text>
<text x="20.7" y="79.7">VBUS1_F</text>
<text x="39.5" y="79.7">+5V</text>
<text x="102.3" y="79.7">+3.3V</text>
<text x="20.7" y="87.2">VBUS2_F</text>
<text x="123.1" y="85.3">GND</text>
<text x="111.6" y="102.1">+3.3V</text>
<text x="77.9" y="131.8">VDDA</text>
<text x="93" y="131.8">+3.3V</text>
<text x="105.8" y="131.8">VDDA</text>
<text x="93" y="137.4">+3.3V</text>
<text x="112.9" y="135.5">VREF+</text>
<text x="95" y="143">VBAT</text>
<text x="106.2" y="148.5">BOOT0</text>
<text x="77.5" y="150.4">VREF+</text>
<text x="93" y="150.4">+3.3V</text>
<text x="106.2" y="152.3">RESET</text>
<text x="160" y="150.4">+3.3V</text>
</g>
</svg>
